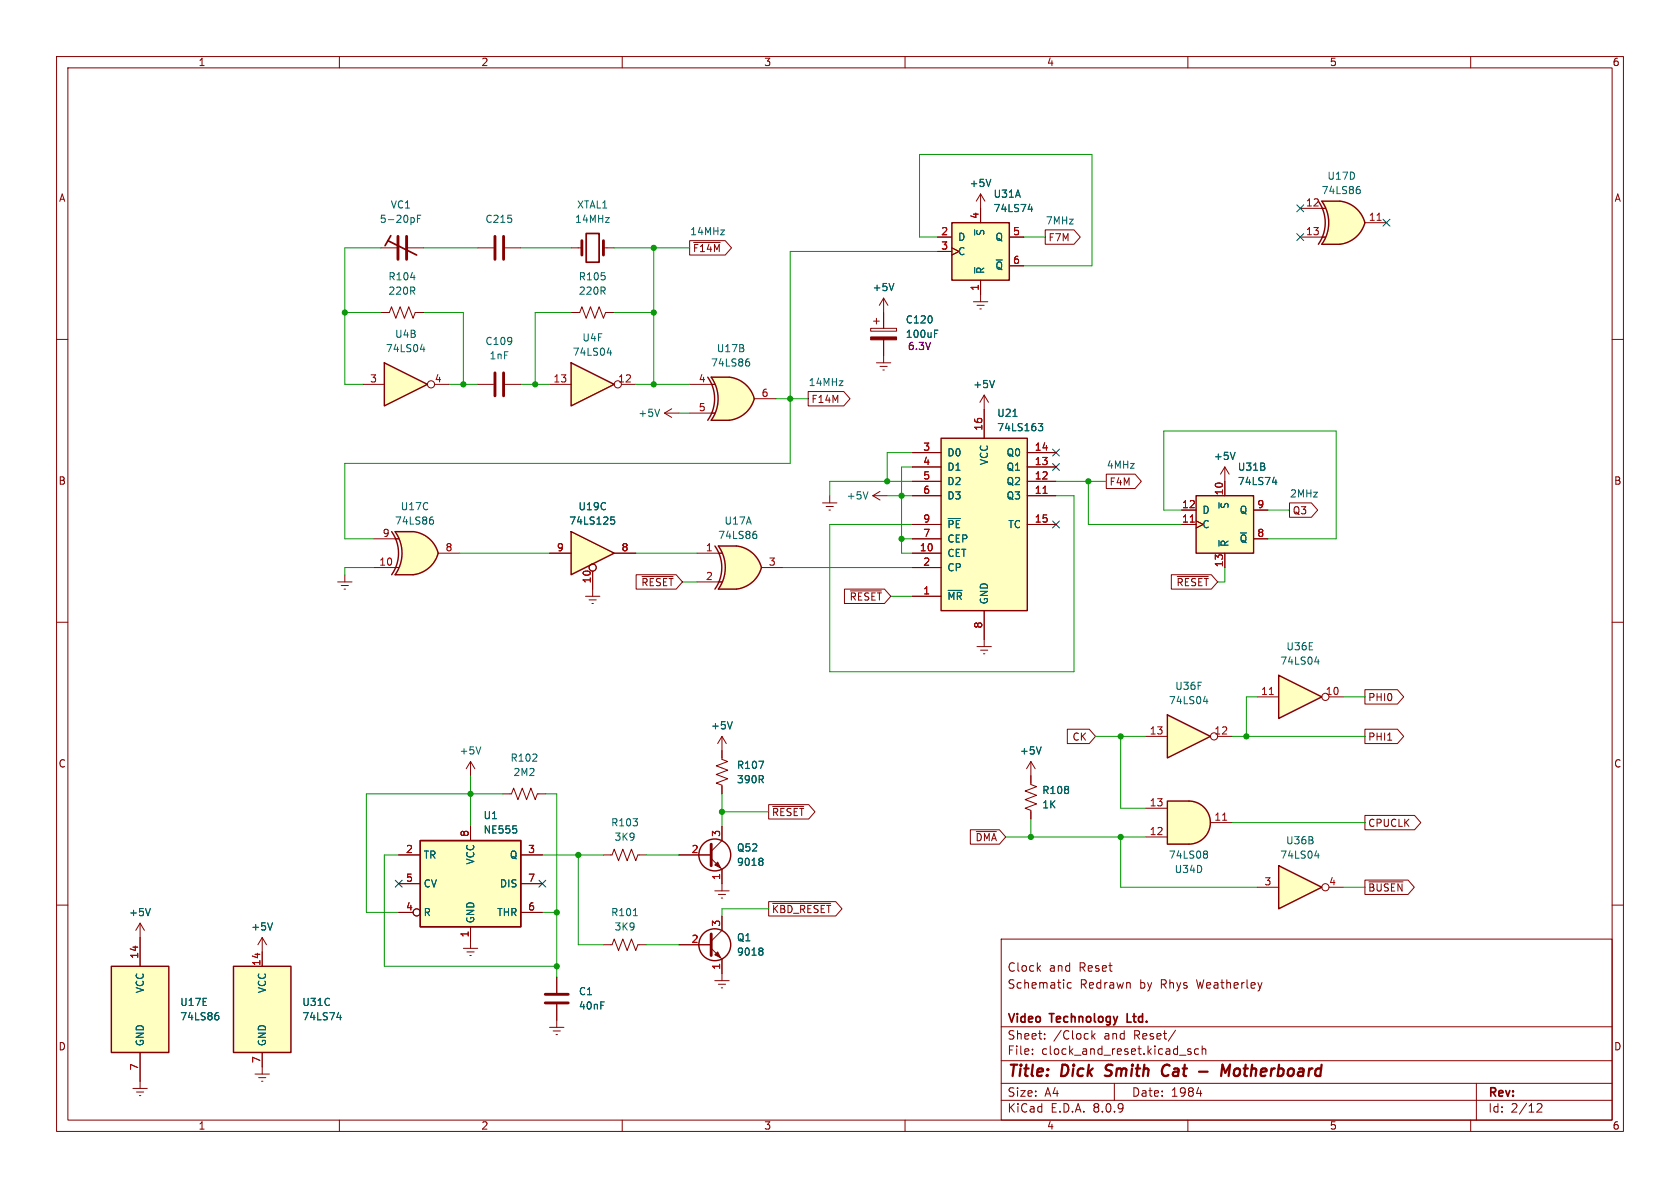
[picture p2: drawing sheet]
<svg xmlns="http://www.w3.org/2000/svg" width="297mm" height="210mm" viewBox="0 0 297 210" stroke-linecap="round" stroke-linejoin="round" font-family="sans-serif">
<g fill="none" stroke="#840000" stroke-width=".18">
<path d="M10 10h277v190h-277zM12 12h273v186h-273zM60 10v2M110 10v2M160 10v2M210 10v2M260 10v2M10 60h2M285 60h2M10 110h2M285 110h2M10 160h2"/>
<path d="M177 166h108v32h-108zM183.5 171.1l.5 .6M184 170.7l-.6 .6M189.4 173.8l-.4-.1-.3 .3v.4l.1 .2h.6M285 160h2M60 198v2M110 198v2M160 198v2M177 194.5h108M177 191.5h108M177 187.5h108M177 181.5h108"/>
<path d="M182.5 186.3v.1M182.5 185.5v.1M184.7 183.6v.1M184.7 182.8v.1M193 182.2v1.5M193.2 183.1l.4 .6M193.6 182.7l-.6 .6M197 191.5v3M207.8 182.1l-1.3 2M210 198v2M210.5 185.5l-.3-.1-.2 .2v.2l.5 .2v.3h-.5M211.5 193.3h1"/>
<path d="M211.9 185.5l-.4-.1-.3 .3v.4l.1 .2h.6M212.5 185.5l.2-.1 .4 .1 .1 .9M212.5 184.9v1.5M260 198v2M261 191.5v6.5M271.7 195.2l.6-.1 .2 .1 .1 .3-.9 1.1h.9"/>
</g>
<path d="M195.3 190.1l.3 .1M195.6 188.4l-.1 .4 .1 .2M206.4 188.2a1.13 1.13 0 0 0-.9 .7 1.13 1.13 0 0 0 .2 1.2l.3 .1 .5-.1M212 189.4h1.5M215.9 190.2l.2-2 .5 1.4 .9-1.4-.3 2M218.4 189l-.2 .3-.1 .5 .3 .4" fill="none" stroke="#840000" stroke-width=".4"/>
<path d="M199.3 179.2v1.5h.7" fill="none" stroke="#840000" stroke-width=".3"/>
<path d="M101 64.1l7.6 3.8-7.6 3.9z" fill="#ffffc2"/>
<path d="M101 64.1l7.6 3.8-7.6 3.9z" fill="none" stroke="#840000" stroke-width=".25"/>
<g fill="none" stroke="#840000" stroke-width=".18">
<path d="M97.2 67.9h3.8M109.9 67.9h2.5"/>
<circle cx="109.2" cy="67.9" r=".63"/>
</g>
<path d="M107.3 62.4h.8M107.9 62v.8" fill="none" stroke="#006464" stroke-width=".18"/>
<path d="M129.6 99l5 1.3a5.2 5.2 0 0 1-4.4 3.8z" fill="#ffffc2" stroke="#ffffc2" stroke-width=".18"/>
<path d="M127 96.5h3.2M127 104.1h3.2" fill="none" stroke="#ffffc2" stroke-width=".18"/>
<path d="M127 96.5h3.2v7.6h-3.2a6.7 6.7 0 0 0 0-7.6z" fill="#ffffc2"/>
<g fill="#ffffc2" stroke="#ffffc2" stroke-width=".18">
<path d="M130.2 96.5a5.1 5.1 0 0 1 4.4 3.8l-5 1.3z"/>
<path d="M128.3 69.1l5 1.4a5.2 5.2 0 0 1-4.4 3.8z"/>
</g>
<path d="M126.4 96.5a6.6 6.6 0 0 1 0 7.6M130.2 96.5h-3.2a6.6 6.6 0 0 1 0 7.6h3.2M130.2 96.5a5.1 5.1 0 0 1 4.4 3.8 5.2 5.2 0 0 1-4.4 3.8" fill="none" stroke="#840000" stroke-width=".25"/>
<path d="M123.2 97.8h4.4M123.2 102.9h4.4M134.6 100.3h3.8" fill="none" stroke="#840000" stroke-width=".18"/>
<path d="M133.3 94.4h.3l.2 .3-.1 .4-.4 .1M133.4 93.9h.3" fill="none" stroke="#006464" stroke-width=".18"/>
<path d="M125.7 74.3h3.2M125.7 66.7h3.2" fill="none" stroke="#ffffc2" stroke-width=".18"/>
<path d="M125.7 66.7h3.2v7.6h-3.2a6.7 6.7 0 0 0 0-7.6z" fill="#ffffc2"/>
<path d="M128.9 66.7a5.1 5.1 0 0 1 4.4 3.8l-4.9 1.3z" fill="#ffffc2" stroke="#ffffc2" stroke-width=".18"/>
<path d="M125.1 66.7a6.6 6.6 0 0 1 0 7.6M125.7 66.7h3.2a5.1 5.1 0 0 1 4.4 3.8 5.2 5.2 0 0 1-4.4 3.8h-3.2a6.6 6.6 0 0 0 0-7.6z" fill="none" stroke="#840000" stroke-width=".25"/>
<g fill="none" stroke="#840000" stroke-width=".18">
<path d="M67.3 55.2h1.5l.4-1 .8 2.1 .7-2.1 .8 2.1 .8-2.1 .7 2.1 .4-1.1h1.5M67.3 43.8h3.1M71.9 43.8h3M153.9 58h4.6v.5h-4.6zM154.4 56.8h1M154.9 56.3v1M156.2 52.7v5.3M156.2 52.7l-.8 1.3M156.2 52.7l.8 1.3M121.9 73h4.5M121.9 67.9h4.5M133.3 70.5h3.9"/>
<path d="M154.9 64.1h2.6M155.6 64.8h1.2M156.1 65.4h.2M156.2 60.1v4M172.7 114.3h2.6M173.4 114.9h1.2M173.9 115.6h.2M174 113v1.3M182.2 134.6v4.1l1.1 .4-2.1 .7 2.1 .8-2.1 .8 2.1 .7-2.1 .8 1 .4v1.5M182.2 134.6l-.7 1.3M182.2 134.6l.8 1.3"/>
</g>
<path d="M73.2 38.6v.6M73.8 38.6h.4M74.4 38h-.6v1.3M72.6 49.1h.8M158 50.1l-.4 1.3M165.2 59h.4M165.2 58.4h.6M132 63.9h.3l.2 .3v.4l-.5 .1M132.2 63.4h.2M184.1 132l-.5 1.3" fill="none" stroke="#006464" stroke-width=".18"/>
<path d="M153.9 59.6h4.6v.5h-4.6z" fill="#840000" stroke="#840000" stroke-width=".18"/>
<path d="M70.4 41.8v4M71.9 41.8v4" fill="none" stroke="#840000" stroke-width=".51"/>
<path d="M68.6 42.5l5.1 2.6M69.1 41.7l-1 1.7" fill="none" stroke="#840000" stroke-width=".3"/>
<path d="M166.4 77.5h15.2v30.5h-15.2z" fill="#ffffc2"/>
<path d="M166.4 77.5h15.2v30.5h-15.2z" fill="none" stroke="#840000" stroke-width=".25"/>
<g fill="none" stroke="#840000" stroke-width=".18">
<path d="M174 72.4v5.1M161.3 97.8h5.1M161.3 87.6h5.1M161.3 85.1h5.1M161.3 82.6h5.1M161.3 80h5.1M161.3 92.7h5.1M161.3 95.3h5.1M181.6 87.6h5.1M181.6 85.1h5.1M181.6 82.6h5.1M181.6 80h5.1"/>
<path d="M181.6 92.7h5.1M161.3 105.4h5.1M161.3 100.3h5.1M174 108v5"/>
</g>
<path d="M179.1 73.6h.7M183.6 74.9h.7l-.4 .5 .4 .1v.4l-.2 .2h-.4M167.6 91.7h2.2M167.6 104.4h2.5" fill="none" stroke="#006464" stroke-width=".18"/>
<path d="M184.4 87.2h.7" fill="none" stroke="#a90000" stroke-width=".18"/>
<path d="M67.9 64.1l7.7 3.8-7.7 3.9z" fill="#ffffc2"/>
<g fill="none" stroke="#840000" stroke-width=".25">
<path d="M67.9 64.1l7.7 3.8-7.7 3.9z"/>
<circle cx="126.4" cy="151.1" r="2.82"/>
<circle cx="126.4" cy="167" r="2.82"/>
</g>
<g fill="none" stroke="#840000" stroke-width=".18">
<path d="M84.5 43.8h2.7M89.3 43.8h2.8M101 55.2h1.5l.4-1 .7 2.1 .8-2.1 .8 2.1 .7-2.1 .8 2.1 .4-1.1h1.5M101 43.8h1.9M106.7 43.8h1.9M64.1 67.9h3.8M76.8 67.9h2.6M84.5 67.9h2.7M89.3 67.9h2.8M117.5 73l1.2 .8M117.5 73h2.5M118.7 72.3l-1.2 .7"/>
<path d="M103.5 105.4h2.5M104.1 106h1.3M104.6 106.7h.3M104.8 104.1v1.3M83.2 134.6l-.8 1.3M83.2 134.6v2.6M83.2 134.6l.7 1.3M127.6 130.2v4l1.1 .4-2.1 .8 2.1 .7-2.1 .8 2.1 .8-2.1 .7 1 .4v1.5M127.6 130.2l-.7 1.2M127.6 130.2l.8 1.2M88.9 140.3h1.5l.4-1 .8 2.1 .7-2.1 .8 2.1 .8-2.1 .7 2.1 .4-1.1h1.5M106.7 151.1h1.5l.4-1 .7 2 .8-2 .8 2 .7-2 .8 2 .4-1h1.5"/>
<path d="M120 151.1h5.7M125.7 151.8l1.9 1.9v3.8M126.4 157.5h2.5M127 158.1h1.3M127.5 158.8h.3M127.6 146.1v2.5l-1.9 1.9M106.7 167h1.5l.4-1 .7 2 .8-2 .8 2 .7-2 .8 2 .4-1h1.5M120 167h5.7M125.7 167.6l1.9 1.9v3.9M126.4 173.4h2.5M127 174h1.3M127.5 174.6h.3"/>
<path d="M127.6 161.9v2.6l-1.9 1.9"/>
<circle cx="76.2" cy="67.9" r=".63"/>
</g>
<path d="M74.3 61.8h.8M74.9 61.3v.9M116.6 72.3l-.4 1.3M85 132l-.4 1.3M129.4 127.6l-.4 1.2M134.2 134.6h.8l-.5 1.2M134.6 151.7l.3 .3-.3 .3 .3 .2v.2l-.3 .3M112 161.9h.7M134.6 167.6l.3 .2-.3 .3 .3 .3v.2l-.3 .3" fill="none" stroke="#006464" stroke-width=".18"/>
<path d="M87.5 41.8v4M89 41.8v4M102.9 42.5v2.6M106.7 42.5v2.6M87.5 65.9v4.1M89 65.9v4.1M125.7 149.2v3.8M125.7 165.1v3.8" fill="none" stroke="#840000" stroke-width=".51"/>
<path d="M103.6 41.3h2.3v5.1h-2.3z" fill="none" stroke="#840000" stroke-width=".3"/>
<g fill="#840000" stroke="#840000" stroke-width=".18">
<path d="M126.4 168.8l.5-.5 .5 1z"/>
<path d="M126.4 152.9l.5-.5 .5 1z"/>
</g>
<path d="M101 94l7.6 3.8-7.6 3.8z" fill="#ffffc2"/>
<path d="M101 94l7.6 3.8-7.6 3.8z" fill="none" stroke="#840000" stroke-width=".25"/>
<g fill="none" stroke="#840000" stroke-width=".18">
<path d="M97.2 97.8h3.8M108.6 97.8h3.8M59.7 102.9h2.5M60.3 103.5h1.3M60.8 104.1h.3M61 101.6v1.3M104.8 101v3.1"/>
<circle cx="104.8" cy="100.3" r=".63"/>
</g>
<path d="M108 91.4h.6M108.1 91.9h.3l.3 .2-.1 .5-.5 .1" fill="none" stroke="#006464" stroke-width=".18"/>
<path d="M72.4 96.4l5.1 1.4a5.2 5.2 0 0 1-4.4 3.8z" fill="#ffffc2" stroke="#ffffc2" stroke-width=".18"/>
<path d="M69.8 94h3.2M69.8 101.6h3.2" fill="none" stroke="#ffffc2" stroke-width=".18"/>
<path d="M69.8 94h3.2v7.6h-3.2a6.7 6.7 0 0 0 0-7.6z" fill="#ffffc2"/>
<path d="M73.1 94a5.1 5.1 0 0 1 4.4 3.8l-5 1.3z" fill="#ffffc2" stroke="#ffffc2" stroke-width=".18"/>
<path d="M69.2 94a6.6 6.6 0 0 1 0 7.6M73 94h-3.2a6.6 6.6 0 0 1 0 7.6h3.2M73.1 94a5.1 5.1 0 0 1 4.4 3.8 5.2 5.2 0 0 1-4.4 3.8" fill="none" stroke="#840000" stroke-width=".25"/>
<path d="M66 95.3h4.5M77.5 97.8h3.8M66 100.3h4.5" fill="none" stroke="#840000" stroke-width=".18"/>
<path d="M76.2 91.9h.2l.3 .2-.1 .4-.4 .2M76.3 91.4h.2" fill="none" stroke="#006464" stroke-width=".18"/>
<path d="M41.3 170.8h10.1v15.3h-10.1z" fill="#ffffc2"/>
<path d="M41.3 170.8h10.1v15.3h-10.1z" fill="none" stroke="#840000" stroke-width=".25"/>
<path d="M46.4 168.3v2.5M98.4 172.7v2.8M98.4 177.5v4.1M23.5 192.4h2.5M24.1 193h1.3M24.6 193.7h.3M24.8 191.1v1.3M46.4 186.1v2.5M97.2 181.6h2.5M97.8 182.2h1.3M98.3 182.9h.3" fill="none" stroke="#840000" stroke-width=".18"/>
<path d="M59.6 179.9h.7M60.2 179.4v.9" fill="none" stroke="#006464" stroke-width=".18"/>
<path d="M96.4 177.3h4.1M96.4 175.8h4.1" fill="none" stroke="#840000" stroke-width=".51"/>
<path d="M226.1 153l7.6 3.8-7.6 3.9z" fill="#ffffc2"/>
<path d="M226.1 153l7.6 3.8-7.6 3.9z" fill="none" stroke="#840000" stroke-width=".25"/>
<g fill="none" stroke="#840000" stroke-width=".18">
<path d="M172.1 53.3h2.5M172.7 54h1.3M173.2 54.6h.3M173.4 52.1v1.2M174 69.9l-.8 1.2M174 69.9v2.5M174 69.9l.8 1.2M145.4 88.9h2.6M146 89.5h1.3M146.6 90.2h.2M146.7 87.6v1.3M222.2 156.8h3.9"/>
<path d="M234.9 156.8h2.6"/>
<circle cx="234.3" cy="156.8" r=".63"/>
</g>
<path d="M175.8 67.3l-.4 1.2M232.4 151.3h.8M233 150.9v.8" fill="none" stroke="#006464" stroke-width=".18"/>
<path d="M210.2 141.6a3.8 3.8 0 0 1 3.8 3.8 3.8 3.8 0 0 1-3.8 3.8z" fill="#ffffc2" stroke="#ffffc2" stroke-width=".18"/>
<path d="M206.4 141.6h3.8v7.6h-3.8z" fill="#ffffc2"/>
<path d="M206.4 141.6h3.8a3.8 3.8 0 0 1 3.8 3.8 3.8 3.8 0 0 1-3.8 3.8h-3.8z" fill="none" stroke="#840000" stroke-width=".25"/>
<path d="M202.6 148h3.8M202.6 142.9h3.8M214 145.4h3.8" fill="none" stroke="#840000" stroke-width=".18"/>
<path d="M216.1 145h.8" fill="none" stroke="#a90000" stroke-width=".18"/>
<path d="M213 150.4h.2l.3 .3-.3 .3M213 151h.2M213.2 151l.3 .2v.3l-.1 .1-.4 .1" fill="none" stroke="#006464" stroke-width=".18"/>
<path d="M226.1 119.4l7.6 3.8-7.6 3.8z" fill="#ffffc2"/>
<path d="M226.1 119.4l7.6 3.8-7.6 3.8z" fill="none" stroke="#840000" stroke-width=".25"/>
<g fill="none" stroke="#840000" stroke-width=".18">
<path d="M216.5 82.6l-.7 1.2M216.5 82.6v2.5M216.5 82.6l.8 1.2M222.2 123.2h3.9M234.9 123.2h2.6"/>
<circle cx="234.3" cy="123.2" r=".63"/>
</g>
<path d="M224.4 122.8h.7" fill="none" stroke="#a90000" stroke-width=".18"/>
<path d="M218.3 80l-.4 1.2M232.4 117h.8M233 116.6v.8" fill="none" stroke="#006464" stroke-width=".18"/>
<path d="M211.5 87.6h10.1v10.2h-10.1z" fill="#ffffc2"/>
<path d="M211.5 87.6h10.1v10.2h-10.1z" fill="none" stroke="#840000" stroke-width=".25"/>
<path d="M208.9 92.7h2.6M208.9 90.2h2.6M211.5 92.1l1.2 .6-1.2 .6M216.5 85.1v2.5M216.5 97.8v2.5M221.6 90.2h2.6M221.6 95.3h2.6" fill="none" stroke="#840000" stroke-width=".18"/>
<path d="M210.4 92.3h.8" fill="none" stroke="#a90000" stroke-width=".18"/>
<path d="M215.5 95.5v1M224.9 85.2h.8M225.6 84.8v.9" fill="none" stroke="#006464" stroke-width=".18"/>
<path d="M19.7 170.8h10.1v15.3h-10.1z" fill="#ffffc2"/>
<path d="M19.7 170.8h10.1v15.3h-10.1z" fill="none" stroke="#840000" stroke-width=".25"/>
<path d="M24.8 165.7v5.1M24.8 186.1v5" fill="none" stroke="#840000" stroke-width=".18"/>
<path d="M38.2 179.5h.3l.2 .2-.1 .5-.4 .1M38.3 179h.3" fill="none" stroke="#006464" stroke-width=".18"/>
<path d="M206.4 126.4l7.6 3.8-7.6 3.8z" fill="#ffffc2"/>
<path d="M206.4 126.4l7.6 3.8-7.6 3.8z" fill="none" stroke="#840000" stroke-width=".25"/>
<g fill="none" stroke="#840000" stroke-width=".18">
<path d="M202.6 130.2h3.8M215.3 130.2h2.5M24.8 163.2l-.8 1.3M24.8 163.2v2.5M24.8 163.2l.7 1.3M46.4 165.7l-.8 1.3M46.4 165.7v2.6M46.4 165.7l.7 1.3"/>
<circle cx="214.6" cy="130.2" r=".63"/>
</g>
<path d="M212.8 124h.7M213.4 123.6v.8M26.6 160.6l-.4 1.3M48.2 163.1l-.5 1.3" fill="none" stroke="#006464" stroke-width=".18"/>
<path d="M236.3 38l5 1.4a5.2 5.2 0 0 1-4.4 3.8z" fill="#ffffc2" stroke="#ffffc2" stroke-width=".18"/>
<path d="M233.7 35.6h3.2M233.7 43.2h3.2" fill="none" stroke="#ffffc2" stroke-width=".18"/>
<path d="M233.7 35.6h3.2v7.6h-3.2a6.7 6.7 0 0 0 0-7.6z" fill="#ffffc2"/>
<path d="M236.9 35.6a5.1 5.1 0 0 1 4.4 3.8l-5 1.3z" fill="#ffffc2" stroke="#ffffc2" stroke-width=".18"/>
<path d="M233.1 35.6a6.6 6.6 0 0 1 0 7.6M236.9 35.6h-3.2a6.6 6.6 0 0 1 0 7.6h3.2M236.9 35.6a5.1 5.1 0 0 1 4.4 3.8 5.2 5.2 0 0 1-4.4 3.8" fill="none" stroke="#840000" stroke-width=".25"/>
<path d="M229.9 36.8h4.4M241.3 39.4h3.8M229.9 41.9h4.4M154.3 87.6l1.3 .8M154.3 87.6h2.5M155.6 86.9l-1.3 .7M45.1 189.9h2.5M45.7 190.5h1.3M46.2 191.1h.3M46.4 188.6v1.3" fill="none" stroke="#840000" stroke-width=".18"/>
<path d="M243.4 39h.8" fill="none" stroke="#a90000" stroke-width=".18"/>
<path d="M240 33.4h.2l.3 .3-.1 .4-.4 .1M240.1 33h.3M153.4 86.9l-.4 1.3" fill="none" stroke="#006464" stroke-width=".18"/>
<path d="M168.3 39.4h10.1v10.1h-10.1z" fill="#ffffc2"/>
<path d="M168.3 39.4h10.1v10.1h-10.1z" fill="none" stroke="#840000" stroke-width=".25"/>
<g fill="none" stroke="#840000" stroke-width=".18">
<path d="M173.4 34.3v5.1M173.4 34.3l-.8 1.3M173.4 34.3l.7 1.3M165.7 41.9h2.6M165.7 44.5h2.6M168.3 43.8l1.2 .7-1.2 .6M173.4 49.5v2.6M178.4 41.9h2.6M178.4 47h2.6M81.9 167.6h2.6M82.5 168.3h1.3M83.1 168.9h.2"/>
<path d="M83.2 166.4v1.2"/>
</g>
<path d="M175.2 31.7l-.5 1.3M181.8 37h.8M182.4 36.6v.8M172.3 47.3v1" fill="none" stroke="#006464" stroke-width=".18"/>
<path d="M74.3 148.6h17.8v15.2h-17.8z" fill="#ffffc2"/>
<path d="M74.3 148.6h17.8v15.2h-17.8z" fill="none" stroke="#840000" stroke-width=".25"/>
<g fill="none" stroke="#840000" stroke-width=".18">
<path d="M173.4 36.8v2.6M121.9 42.5h6.3l1.1 1.3-1.1 1.3h-6.3zM122.6 42.9h4.7M156.2 55.2v2.8M165.7 41.9h2.6M165.7 44.5h2.6M168.3 43.8l1.2 .7-1.2 .6M173.4 49.5v2.6M178.4 41.9h2.6M178.4 47h2.6M184.8 40.6h5.1l1.1 1.3-1.1 1.3h-5.1zM142.9 69.2h6.3l1.1 1.3-1.1 1.3h-6.3z"/>
<path d="M156.2 60.1v2.8M174 72.4v5.1M97.2 97.8h3.8M108.6 97.8h3.8M161.3 92.7h5.1M161.3 95.3h5.1M161.3 97.8h5.1M161.3 87.6h5.1M161.3 85.1h5.1M161.3 82.6h5.1M161.3 80h5.1M181.6 92.7h5.1"/>
<path d="M181.6 87.6h5.1M181.6 85.1h5.1M181.6 82.6h5.1M181.6 80h5.1M195.6 83.8h5.1l1.1 1.3-1.1 1.3h-5.1zM208.9 92.7h2.6M208.9 90.2h2.6M211.5 92.1l1.2 .6-1.2 .6M216.5 85.1v2.5M216.5 97.8v2.5M221.6 90.2h2.6M221.6 95.3h2.6"/>
<path d="M228 88.9h3.8l1.2 1.3-1.2 1.2h-3.8zM104.8 101v3.1M112.5 101.6h7l1.1 1.3-1.1 1.2h-7zM113.5 101.9h5.5M149.3 104.1h7.1l1.1 1.3-1.1 1.3h-7.1zM150.3 104.5h5.5M161.3 105.4h5.1M161.3 100.3h5.1M174 108v5M207.1 101.6h7.1l1.1 1.3-1.1 1.2h-7.1zM208.1 101.9h5.5M127.6 132.7v1.3"/>
<path d="M127.6 139.1v1.2M182.2 137.2v1.2M188.7 128.9h3.9l1.1 1.3-1.1 1.2h-3.9zM241.3 128.9h5.7l1.2 1.3-1.2 1.2h-5.7zM241.3 121.9h5.7l1.2 1.3-1.2 1.3h-5.7zM245.3 130.8h.7M70.5 151.1h3.8M70.5 156.2h3.8M83.2 146.1v2.5M92.1 151.1h3.8M92.1 156.2h3.8M120 151.1h5.7"/>
<path d="M127.6 146.1v2.5M127.6 153.7v2.5M135.9 142.2h7.1l1.1 1.3-1.1 1.3h-7.1zM135.9 159.4h11.8l1.2 1.3-1.2 1.2h-11.8zM136.6 142.6h5.5M136.6 159.7h10.3M171.5 146.7h5.2l1.1 1.3-1.1 1.2h-5.2zM172.6 147h3.5M182.2 143.5v1.3M241.3 144.1h8.8l1.1 1.3-1.1 1.3h-8.8zM241.3 155.6h7.6l1.1 1.2-1.1 1.3h-7.6zM242 155.9h6"/>
<path d="M24.8 165.7v5.1M46.4 168.3v2.5M70.5 161.3h2.5M83.2 163.8v2.6M92.1 161.3h3.8M98.4 172.7v2.8M98.4 177.5v2.8M120 167h5.7M127.6 161.9v2.6M127.6 169.5v2.6M24.8 186.1v5M46.4 186.1v2.5"/>
<circle cx="104.8" cy="100.3" r=".63"/>
<circle cx="73.7" cy="161.3" r=".63"/>
</g>
<g fill="none" stroke="#006464" stroke-width=".18">
<path d="M175.2 31.7l-.5 1.3M181.8 37h.8M182.4 36.6v.8M158 50.1l-.4 1.3M165.2 59h.4M165.2 58.4h.6M172.3 47.3v1M175.8 67.3l-.4 1.2M179.1 73.6h.7M183.6 74.9h.7l-.4 .5 .4 .1v.4l-.2 .2h-.4M218.3 80l-.4 1.2M108 91.4h.6"/>
<path d="M108.1 91.9h.3l.3 .2-.1 .5-.5 .1M167.6 91.7h2.2M215.5 95.5v1M224.9 85.2h.8M225.6 84.8v.9M167.6 104.4h2.5M129.4 127.6l-.4 1.2M134.2 134.6h.8l-.5 1.2M184.1 132l-.5 1.3M91.3 146.6v.5M134.6 151.7l.3 .3-.3 .3 .3 .2v.2l-.3 .3M26.6 160.6l-.4 1.3"/>
<path d="M38.2 179.5h.3l.2 .2-.1 .5-.4 .1M38.3 179h.3M48.2 163.1l-.5 1.3M59.6 179.9h.7M60.2 179.4v.9M134.6 167.6l.3 .2-.3 .3 .3 .3v.2l-.3 .3"/>
</g>
<g fill="none" stroke="#009600" stroke-width=".18">
<path d="M61 55.2h6.3M67.3 43.8h-6.3v24.1h3.1M74.9 43.8h9.6M74.9 55.2h7v12.7M92.1 43.8h8.9M101 55.2h-6.4v12.7M108.6 43.8h13.3M108.6 55.2h7M115.6 43.8v24.1M165.7 41.9h-3.1v-14.6h30.4v19.7h-12M165.7 44.5h-26v37.4h-78.7v13.4h5M181 41.9h3.8"/>
<path d="M79.4 67.9h5.1M92.1 67.9h5.1M112.4 67.9h9.5M120 73h1.9M137.2 70.5h5.7M81.3 97.8h15.9M112.4 97.8h10.8M156.8 87.6h4.5M159.4 95.3h1.9M161.3 82.6h-1.9v15.2h1.9M161.3 85.1h-14.6v2.5M161.3 80h-4.5v5.1"/>
<path d="M186.7 87.6h3.2v31.1h-43.2v-26h14.6M186.7 85.1h8.9M192.4 85.1v7.6h16.5M208.9 90.2h-3.2v-14h30.5v19.1h-12M224.2 90.2h3.8M66 100.3h-5v1.3M120.6 102.9h2.6M138.4 100.3h22.9M157.5 105.4h3.8M216.5 100.3v2.6M83.2 137.2v8.9M193.7 130.2h8.9"/>
<path d="M198.1 130.2v12.7h4.5M217.8 130.2h23.5M222.2 123.2h-1.9v7M237.5 123.2h3.8M70.5 151.1h-2.6v19.7h30.5M88.9 140.3h-24.1v21h5.7M95.9 151.1h10.8M96.5 140.3h1.9v32.4M102.2 151.1v15.9h4.5M114.3 151.1h5.7M127.6 140.3v5.8M127.6 143.5h8.3"/>
<path d="M177.8 148h24.8M182.2 144.8v3.2M198.1 148v8.8h24.1M217.8 145.4h23.5M237.5 156.8h3.8M95.9 161.3h2.5M114.3 167h5.7M135.9 160.7h-8.3v1.2"/>
</g>
<g fill="none" stroke="#000084" stroke-width=".18">
<path d="M229.3 36.2l1.2 1.2M230.5 36.2l-1.2 1.2M244.5 38.8l1.2 1.2M245.7 38.8l-1.2 1.2M229.3 41.3l1.2 1.2M230.5 41.3l-1.2 1.2M186.1 79.4l1.2 1.2M187.3 79.4l-1.2 1.2M186.1 81.9l1.2 1.3M186.1 92.1l1.2 1.2M187.3 81.9l-1.2 1.3M187.3 92.1l-1.2 1.2"/>
<path d="M69.9 155.6l1.2 1.2M71.1 155.6l-1.2 1.2M95.3 155.6l1.2 1.2M96.5 155.6l-1.2 1.2"/>
</g>
<path d="M184.4 87.2h.7M210.4 92.3h.8" fill="none" stroke="#a90000" stroke-width=".18"/>
<g fill="#009600" stroke="#009600" stroke-width=".18">
<circle cx="192.4" cy="85.1" r=".46"/>
<circle cx="115.6" cy="43.8" r=".46"/>
<circle cx="81.9" cy="67.9" r=".46"/>
<circle cx="61" cy="55.2" r=".46"/>
<circle cx="94.6" cy="67.9" r=".46"/>
<circle cx="127.6" cy="143.5" r=".46"/>
<circle cx="83.2" cy="140.3" r=".46"/>
<circle cx="159.4" cy="87.6" r=".46"/>
<circle cx="159.4" cy="95.3" r=".46"/>
<circle cx="156.8" cy="85.1" r=".46"/>
<circle cx="139.7" cy="70.5" r=".46"/>
<circle cx="182.2" cy="148" r=".46"/>
<circle cx="115.6" cy="55.2" r=".46"/>
<circle cx="115.6" cy="67.9" r=".46"/>
<circle cx="220.3" cy="130.2" r=".46"/>
<circle cx="198.1" cy="148" r=".46"/>
<circle cx="198.1" cy="130.2" r=".46"/>
<circle cx="98.4" cy="170.8" r=".46"/>
<circle cx="98.4" cy="161.3" r=".46"/>
<circle cx="102.2" cy="151.1" r=".46"/>
</g>
<g font-size="2.8" fill="#840000">
<text x="178" y="190.9">Title:</text>
<text x="187.7" y="190.9">Dick</text>
<text x="196.3" y="190.9">Smith</text>
<text x="207.1" y="190.9">Cat</text>
<text x="219.1" y="190.9">Motherboard</text>
</g>
<g font-size="2.1" fill="#840000">
<text x="178" y="172">Clock</text>
<text x="185.4" y="172">and</text>
<text x="190.8" y="172">Reset</text>
<text x="178" y="175">Schematic</text>
<text x="190.9" y="175">Redrawn</text>
<text x="201.5" y="175">by</text>
<text x="205.3" y="175">Rhys</text>
<text x="211.8" y="175">Weatherley</text>
<text x="178" y="184">Sheet:</text>
<text x="178" y="181.2">Video</text>
<text x="185.7" y="181.2">Technology</text>
<text x="186.2" y="184">/Clock</text>
<text x="195.2" y="184">and</text>
<text x="199.9" y="181.2">Ltd.</text>
<text x="200.6" y="184">Reset/</text>
<text x="178" y="186.7">File:</text>
<text x="184.1" y="186.7">clock_and_reset.kicad_sch</text>
<text x="178" y="196.9">KiCad</text>
<text x="178" y="194.1">Size:</text>
<text x="184.7" y="194.1">A4</text>
<text x="185.7" y="196.9">E.D.A.</text>
<text x="193.3" y="196.9">8.0.9</text>
<text x="200" y="194.1">Date:</text>
<text x="207" y="194.1">1984</text>
<text x="263" y="194.3">Rev:</text>
<text x="263" y="196.9">Id:</text>
<text x="267.1" y="196.9">2/12</text>
</g>
<g font-size="1.8" fill="#840000">
<text x="35" y="11.9">1</text>
<text x="85" y="11.9">2</text>
<text x="135" y="11.9">3</text>
<text x="185" y="11.9">4</text>
<text x="235" y="11.9">5</text>
<text x="285" y="11.9">6</text>
<text x="10.3" y="35.9">A</text>
<text x="285.3" y="35.9">A</text>
<text x="122.4" y="44.8">~{F14M}</text>
<text x="185.3" y="42.9">F7M</text>
<text x="143.4" y="71.4">F14M</text>
<text x="10.3" y="85.9">B</text>
<text x="196.1" y="86">F4M</text>
<text x="285.3" y="85.9">B</text>
<text x="228.4" y="91.1">Q3</text>
<text x="113.3" y="103.8">~{RESET}</text>
<text x="150.1" y="106.4">~{RESET}</text>
<text x="241.8" y="124.1">PHI0</text>
<text x="189.5" y="131.1">CK</text>
<text x="241.8" y="131.1">PHI1</text>
<text x="10.3" y="135.9">C</text>
<text x="285.3" y="135.9">C</text>
<text x="136.4" y="144.5">~{RESET}</text>
<text x="172.4" y="148.9">~{DMA}</text>
<text x="241.8" y="146.4">CPUCLK</text>
<text x="136.4" y="161.6">~{KBD_RESET}</text>
<text x="241.8" y="157.8">~{BUSEN}</text>
<text x="10.3" y="185.9">D</text>
<text x="285.3" y="185.9">D</text>
<text x="35" y="199.9">1</text>
<text x="85" y="199.9">2</text>
<text x="135" y="199.9">3</text>
<text x="185" y="199.9">4</text>
<text x="235" y="199.9">5</text>
<text x="285" y="199.9">6</text>
</g>
<g font-size="1.8" fill="#006464">
<text x="171.3" y="33.2">+5V</text>
<text x="175.6" y="35.2">U31A</text>
<text x="233.5" y="34.5">74LS86</text>
<text x="234.6" y="32">U17D</text>
<text x="67" y="39.6">5-20pF</text>
<text x="69" y="37.1">VC1</text>
<text x="85.7" y="39.6">C215</text>
<text x="101.6" y="39.6">14MHz</text>
<text x="101.9" y="37.1">XTAL1</text>
<text x="174.2" y="41.8" transform="rotate(-90 174.2 41.8)">~{S}</text>
<text x="175.6" y="37.7">74LS74</text>
<text x="169.3" y="42.8">D</text>
<text x="169.3" y="45.3">C</text>
<text x="175.9" y="42.8">Q</text>
<text x="175.9" y="47.9">~{Q}</text>
<text x="68.6" y="49.8">R104</text>
<text x="68.6" y="52.3">220R</text>
<text x="102.2" y="49.8">R105</text>
<text x="102.2" y="52.3">220R</text>
<text x="154.2" y="51.7">+5V</text>
<text x="174.2" y="48.5" transform="rotate(-90 174.2 48.5)">~{R}</text>
<text x="69.7" y="59.9">U4B</text>
<text x="160" y="57.4">C120</text>
<text x="160" y="59.9">100uF</text>
<text x="68.1" y="62.5">74LS04</text>
<text x="85.7" y="61.2">C109</text>
<text x="86.4" y="63.7">1nF</text>
<text x="101.1" y="63.1">74LS04</text>
<text x="102.9" y="60.6">U4F</text>
<text x="125.6" y="65">74LS86</text>
<text x="126.6" y="62.5">U17B</text>
<text x="172" y="68.8">+5V</text>
<text x="112.8" y="73.9">+5V</text>
<text x="176.2" y="73.9">U21</text>
<text x="176.2" y="76.4">74LS163</text>
<text x="167.4" y="80.9">D0</text>
<text x="167.4" y="83.4">D1</text>
<text x="174.9" y="82.3" transform="rotate(-90 174.9 82.3)">VCC</text>
<text x="177.9" y="83.4">Q1</text>
<text x="177.9" y="80.9">Q0</text>
<text x="214.5" y="81.5">+5V</text>
<text x="218.7" y="83.4">U31B</text>
<text x="149.6" y="88.5">+5V</text>
<text x="167.4" y="86">D2</text>
<text x="167.4" y="88.5">D3</text>
<text x="177.9" y="88.5">Q3</text>
<text x="177.9" y="86">Q2</text>
<text x="218.7" y="86">74LS74</text>
<text x="69.7" y="92.9">74LS86</text>
<text x="70.7" y="90.4">U17C</text>
<text x="100.5" y="92.9">74LS125</text>
<text x="102.2" y="90.4">U19C</text>
<text x="126.9" y="95.5">74LS86</text>
<text x="128" y="92.9">U17A</text>
<text x="167.4" y="93.6">~{PE}</text>
<text x="178.2" y="93.6">TC</text>
<text x="212.5" y="93.6">C</text>
<text x="212.5" y="91">D</text>
<text x="217.4" y="90.1" transform="rotate(-90 217.4 90.1)">~{S}</text>
<text x="219.1" y="91">Q</text>
<text x="167.4" y="98.7">CET</text>
<text x="167.4" y="101.2">CP</text>
<text x="167.4" y="96.1">CEP</text>
<text x="217.4" y="96.8" transform="rotate(-90 217.4 96.8)">~{R}</text>
<text x="219.1" y="96.1">~{Q}</text>
<text x="167.4" y="106.3">~{MR}</text>
<text x="174.9" y="106.9" transform="rotate(-90 174.9 106.9)">GND</text>
<text x="226.2" y="117.7">74LS04</text>
<text x="227.3" y="115.2">U36E</text>
<text x="206.5" y="124.7">74LS04</text>
<text x="207.7" y="122.1">U36F</text>
<text x="125.6" y="129.1">+5V</text>
<text x="81.1" y="133.6">+5V</text>
<text x="90.2" y="134.8">R102</text>
<text x="90.7" y="137.4">2M2</text>
<text x="130.2" y="136.1">R107</text>
<text x="180.2" y="133.6">+5V</text>
<text x="130.2" y="138.7">390R</text>
<text x="184.2" y="140.6">R108</text>
<text x="184.2" y="143.1">1K</text>
<text x="85.4" y="145">U1</text>
<text x="85.4" y="147.5">NE555</text>
<text x="107.9" y="146.3">R103</text>
<text x="108.5" y="148.8">3K9</text>
<text x="227.3" y="149.5">U36B</text>
<text x="74.8" y="152">TR</text>
<text x="84" y="152.9" transform="rotate(-90 84 152.9)">VCC</text>
<text x="90" y="152">Q</text>
<text x="130.2" y="150.7">Q52</text>
<text x="130.2" y="153.3">9018</text>
<text x="206.5" y="152">74LS08</text>
<text x="207.6" y="154.5">U34D</text>
<text x="226.2" y="152">74LS04</text>
<text x="74.8" y="157.1">CV</text>
<text x="88.3" y="157.1">DIS</text>
<text x="22.7" y="162.2">+5V</text>
<text x="44.3" y="164.7">+5V</text>
<text x="74.8" y="162.2">R</text>
<text x="84" y="163.3" transform="rotate(-90 84 163.3)">GND</text>
<text x="87.8" y="162.2">THR</text>
<text x="107.9" y="162.2">R101</text>
<text x="108.5" y="164.7">3K9</text>
<text x="130.2" y="166.6">Q1</text>
<text x="130.2" y="169.1">9018</text>
<text x="25.6" y="175.7" transform="rotate(-90 25.6 175.7)">VCC</text>
<text x="31.8" y="178">U17E</text>
<text x="47.2" y="175.7" transform="rotate(-90 47.2 175.7)">VCC</text>
<text x="53.3" y="178">U31C</text>
<text x="102.2" y="176.1">C1</text>
<text x="102.2" y="178.7">40nF</text>
<text x="25.6" y="185" transform="rotate(-90 25.6 185)">GND</text>
<text x="31.8" y="180.6">74LS86</text>
<text x="47.2" y="185" transform="rotate(-90 47.2 185)">GND</text>
<text x="53.3" y="180.6">74LS74</text>
</g>
<g font-size="1.8" fill="#0000c2">
<text x="121.9" y="41.7">14MHz</text>
<text x="184.8" y="39.8">7MHz</text>
<text x="142.9" y="68.3">14MHz</text>
<text x="195.6" y="82.9">4MHz</text>
<text x="228" y="88">2MHz</text>
</g>
<g font-size="1.8" fill="#a90000">
<text x="166.3" y="41.7">2</text>
<text x="173.1" y="38.8" transform="rotate(-90 173.1 38.8)">4</text>
<text x="179" y="41.7">5</text>
<text x="230.8" y="36.6">12</text>
<text x="230.8" y="41.7">13</text>
<text x="241.9" y="39.1">11</text>
<text x="166.3" y="44.2">3</text>
<text x="179" y="46.7">6</text>
<text x="173.1" y="51.5" transform="rotate(-90 173.1 51.5)">1</text>
<text x="65.3" y="67.7">3</text>
<text x="76.8" y="67.7">4</text>
<text x="97.7" y="67.7">13</text>
<text x="109.2" y="67.7">12</text>
<text x="123.4" y="67.7">4</text>
<text x="134.5" y="70.2">6</text>
<text x="123.4" y="72.8">5</text>
<text x="173.7" y="76.2" transform="rotate(-90 173.7 76.2)">16</text>
<text x="163.1" y="79.8">3</text>
<text x="163.1" y="82.3">4</text>
<text x="182.8" y="82.3">13</text>
<text x="182.8" y="79.8">14</text>
<text x="163.1" y="84.8">5</text>
<text x="163.1" y="87.4">6</text>
<text x="182.8" y="87.4">11</text>
<text x="182.8" y="84.8">12</text>
<text x="208.9" y="89.9">12</text>
<text x="216.3" y="87.7" transform="rotate(-90 216.3 87.7)">10</text>
<text x="222.2" y="89.9">9</text>
<text x="67.6" y="95">9</text>
<text x="163.1" y="95">7</text>
<text x="163.1" y="92.5">9</text>
<text x="182.8" y="92.5">15</text>
<text x="208.9" y="92.5">11</text>
<text x="222.2" y="95">8</text>
<text x="67" y="100.1">10</text>
<text x="78.7" y="97.5">8</text>
<text x="98.4" y="97.5">9</text>
<text x="109.8" y="97.5">8</text>
<text x="124.7" y="97.5">1</text>
<text x="135.8" y="100.1">3</text>
<text x="162.5" y="97.5">10</text>
<text x="163.1" y="100.1">2</text>
<text x="216.3" y="100.4" transform="rotate(-90 216.3 100.4)">13</text>
<text x="104.5" y="103.2" transform="rotate(-90 104.5 103.2)">10</text>
<text x="124.7" y="102.6">2</text>
<text x="163.1" y="105.2">1</text>
<text x="173.7" y="111.2" transform="rotate(-90 173.7 111.2)">8</text>
<text x="222.8" y="122.9">11</text>
<text x="234.3" y="122.9">10</text>
<text x="203.2" y="129.9">13</text>
<text x="214.6" y="129.9">12</text>
<text x="203.2" y="142.6">13</text>
<text x="82.9" y="148" transform="rotate(-90 82.9 148)">8</text>
<text x="127.4" y="148" transform="rotate(-90 127.4 148)">3</text>
<text x="203.2" y="147.7">12</text>
<text x="214.6" y="145.2">11</text>
<text x="71.7" y="150.9">2</text>
<text x="71.7" y="156">5</text>
<text x="93.3" y="150.9">3</text>
<text x="93.3" y="156">7</text>
<text x="122.2" y="150.9">2</text>
<text x="127.4" y="155.6" transform="rotate(-90 127.4 155.6)">1</text>
<text x="71.7" y="161">4</text>
<text x="93.3" y="161">6</text>
<text x="223.4" y="156.6">3</text>
<text x="234.9" y="156.6">4</text>
<text x="82.9" y="165.8" transform="rotate(-90 82.9 165.8)">1</text>
<text x="122.2" y="166.8">2</text>
<text x="127.4" y="163.9" transform="rotate(-90 127.4 163.9)">3</text>
<text x="24.5" y="169.6" transform="rotate(-90 24.5 169.6)">14</text>
<text x="46.1" y="170.9" transform="rotate(-90 46.1 170.9)">14</text>
<text x="127.4" y="171.5" transform="rotate(-90 127.4 171.5)">1</text>
<text x="24.5" y="189.3" transform="rotate(-90 24.5 189.3)">7</text>
<text x="46.1" y="188" transform="rotate(-90 46.1 188)">7</text>
</g>
<text font-size="1.8" fill="#840084" x="160.4" y="62.1">6.3V</text>
<text font-size="1.8" fill="#009600" x="207.9" y="103.8">~{RESET}</text>
</svg>
